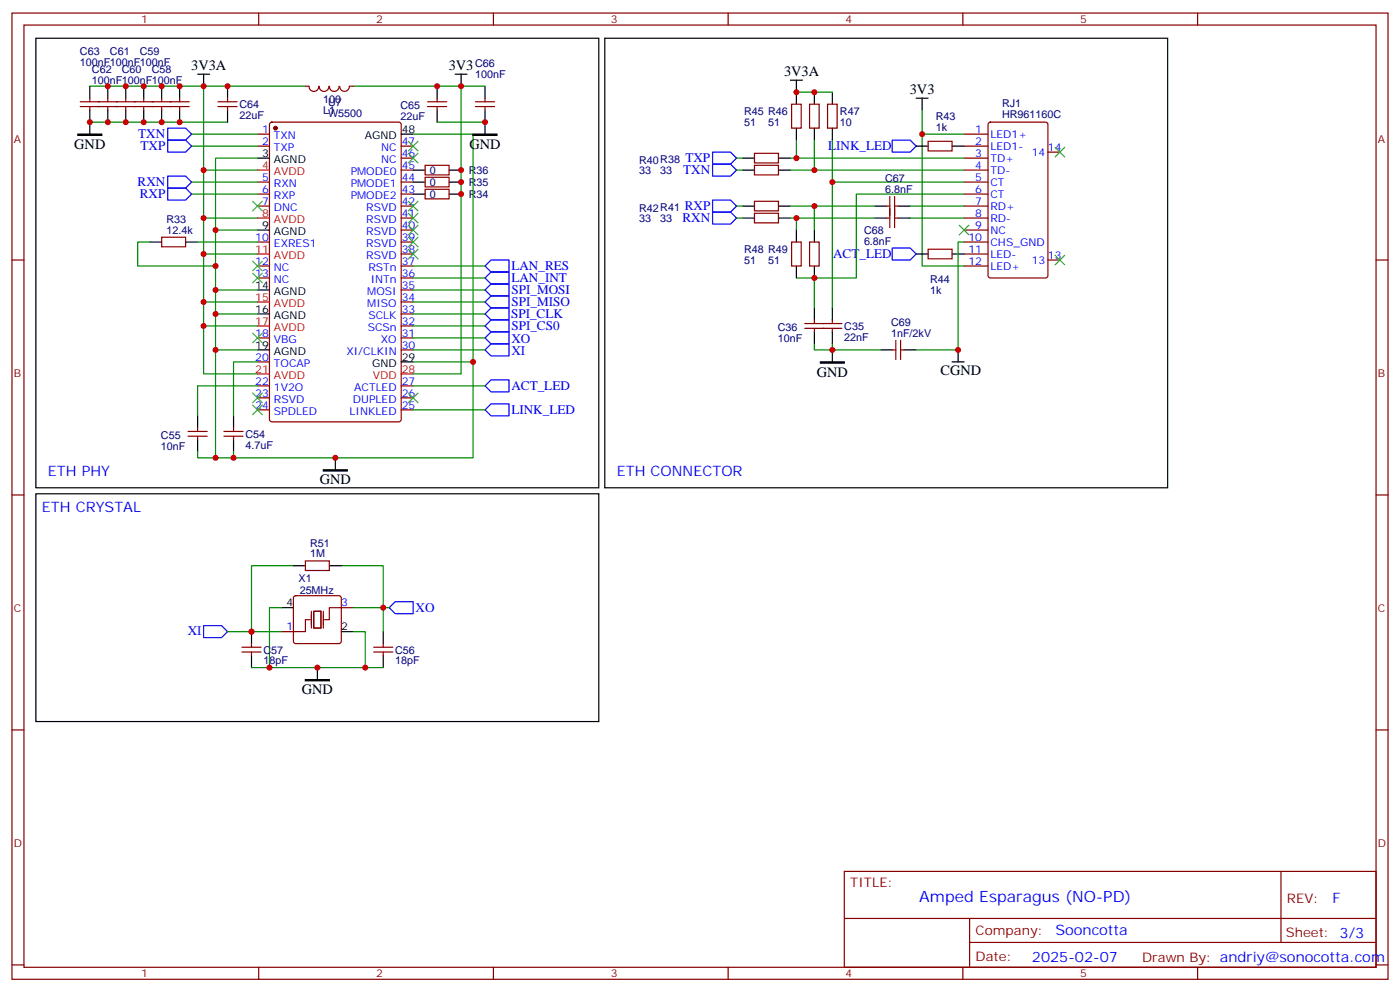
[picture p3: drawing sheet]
<svg xmlns="http://www.w3.org/2000/svg" width="412mm" height="292mm" viewBox="0 0 412 292" stroke-linecap="round" stroke-linejoin="round" font-family="sans-serif">
<g fill="none" stroke="#870000" stroke-width=".35">
<path d="M3.5 3.8h405.4v284.4h-405.4zM7.1 7.4h398.2v277.3h-398.2zM76.2 3.8v3.6M145.3 3.8v3.6M214.5 3.8v3.6M283.6 3.8v3.6M352.8 3.8v3.6M23.6 31.4h32.1M23.6 30h32.1M26.5 28.9v1.1M26.5 31.4v1M31.7 28.9v1.1"/>
<path d="M31.7 31.4v1M37 28.9v1.1M37 31.4v1M42.3 28.9v1.1M42.3 31.4v1M47.6 28.9v1.1M47.6 31.4v1M52.9 28.9v1.1M52.9 31.4v1M64.2 31.4h5.6M64.2 30h5.6M67 28.9v1.1"/>
<path d="M67 31.4v1M75.8 39.5h3.6M79.6 36.2l.5-.3h37.4l.6 .5 .1 87-.5 .7h-37.6l-.7-.4v-87zM90 25.4h1M93.9 25.4a1.41 1.41 0 0 1-1.4 1.5 1.41 1.41 0 0 1-1.4-1.5M94.1 25.4a1.41 1.41 0 0 0 1.4 1.5 1.41 1.41 0 0 0 1.4-1.5M97 25.4a1.41 1.41 0 0 0 1.4 1.5 1.41 1.41 0 0 0 1.4-1.5M102.9 25.4a1.41 1.41 0 0 1-1.4 1.5 1.41 1.41 0 0 1-1.4-1.5M103 25.4h1.1M125.9 31.4h5.7M125.9 30h5.7M128.8 28.9v1.1"/>
<path d="M128.8 31.4v1M140.1 31.4h5.6M140.1 30h5.6M142.9 28.9v1.1M142.9 31.4v1M233.2 30.7h2.8v7h-2.8zM238.5 30.7h2.8v7h-2.8zM243.8 30.7h2.8v7h-2.8zM284 39.5h7M291.3 36.2l.4-.3h16.3l.6 .5 .1 44.7-.5 .7h-16.5l-.6-.5-.1-44.6zM75.8 43h3.6M75.8 53.6h3.6"/>
<path d="M75.8 57.1h3.6M118.2 43h3.5M118.2 53.6h3.5M118.2 57.1h3.5M118.2 50.1h3.5M118.2 46.5h3.5M125.2 55.7h7.1v2.8h-7.1zM125.2 52.2h7.1v2.8h-7.1zM125.2 48.6h7.1v2.9h-7.1zM222.2 45.1h7.1v2.8h-7.1zM222.2 48.6h7.1v2.9h-7.1zM222.2 59.2h7.1v2.9h-7.1z"/>
<path d="M262.1 57.8v9.2M263.5 57.8v9.2M273.4 41.6h7.1v2.8h-7.1zM284 43h7M284 53.6h7M284 57.1h7M284 50.1h7M284 46.5h7M308.7 44.8h3.5M3.5 76.5h3.6M47.6 69.8h7.1v2.8h-7.1zM75.8 60.6h3.6"/>
<path d="M75.8 71.2h3.6M75.8 78.3h3.6M118.2 60.6h3.5M118.2 71.2h3.5M118.2 78.3h3.5M118.2 74.8h3.5M118.2 67.7h3.5M118.2 64.2h3.5M222.2 62.8h7.1v2.8h-7.1zM233.2 71.2h2.8v7.1h-2.8zM238.5 71.2h2.8v7.1h-2.8zM261.1 60.6h1"/>
<path d="M261.1 64.2h1M263.5 60.6h1.1M263.5 64.2h1.1M273.4 73.3h7.1v2.9h-7.1zM284 60.6h7M284 71.2h7M284 78.3h7M284 74.8h7M284 67.7h7M284 64.2h7M308.7 76.5h3.5M405.3 76.5h3.6"/>
<path d="M75.8 81.8h3.6M75.8 99.4h3.6M118.2 81.8h3.5M118.2 99.4h3.5M118.2 95.9h3.5M118.2 92.4h3.5M118.2 88.9h3.5M118.2 85.3h3.5M237.1 96.6h10.9M237.1 95.2h10.9M239.9 94.2v1M239.9 96.6v1.1"/>
<path d="M245.2 94.2v1M245.2 96.6v1.1M75.8 106.5h3.6M75.8 113.6h3.6M75.8 117.1h3.6M118.2 113.6h3.5M118.2 117.1h3.5M118.2 103h3.5M262.8 103h1.1M263.9 100.2v5.6M265.3 103h1M265.3 100.2v5.6"/>
<path d="M55.4 128.4h5.6M55.4 127h5.6M58.2 125.9v1.1M58.2 128.4v1M66 128.4h5.6M66 127h5.6M68.8 125.9v1.1M68.8 128.4v1M75.8 120.6h3.6M118.2 120.6h3.5M3.5 145.7h3.6M405.3 145.7h3.6"/>
<path d="M86.7 175.5l.4-.2h12.7l.5 .2 .2 .5v12.7l-.2 .5-.5 .2h-12.7l-.5-.2-.2-.5v-12.7zM90 165.1h7v2.8h-7zM100.5 178.8h3.6M71.3 191.9h5.6M71.3 190.5h5.6M74.1 189.4v1.1M74.1 191.9v1M82.9 185.9h3.5M110.1 191.9h5.6M110.1 190.5h5.6M112.9 189.4v1.1M112.9 191.9v1"/>
<path d="M3.5 214.8h3.6M405.3 214.8h3.6M248.7 256.4h156.6v28.3h-156.6zM377.3 256.5v20.8M248.7 270.3h156.5M285.6 277.3h119.6M285.6 270.3v14.1M3.5 284h3.6M76.2 284.7v3.5M145.3 284.7v3.5M214.5 284.7v3.5M283.6 284.7v3.5"/>
<path d="M352.8 284.7v3.5M405.3 284h3.6"/>
</g>
<circle cx="81.1" cy="37.7" r=".53" fill="#870000" stroke="#870000" stroke-width=".35"/>
<g fill="none" stroke="#000" stroke-width=".35">
<path d="M10.6 11.3h165.8v132.2h-165.8zM178.2 11.3h165.8v132.2h-165.8zM26.5 25.4v3.5M26.5 32.4v7.1M31.7 25.4v3.5M31.7 32.4v3.5M37 25.4v3.5M37 32.4v3.5M42.3 25.4v3.5M42.3 32.4v3.5M47.6 25.4v3.5M47.6 32.4v3.5"/>
<path d="M52.9 25.4v3.5M52.9 32.4v3.5M58.2 21.8h3.5M60 21.8v3.6M67 25.4v3.5M67 32.4v3.5M118.2 39.5h3.5M128.8 25.4v3.5M128.8 32.4v3.5M134.1 21.8h3.5M135.8 21.8v3.6M142.9 25.4v3.5"/>
<path d="M142.9 32.4v7.1M232.8 23.6h3.6M234.6 23.6v7.1M234.6 37.7v3.5M239.9 27.1v3.6M239.9 37.7v3.5M245.2 27.1v3.6M245.2 37.7v3.5M269.9 28.9h3.5M271.6 28.9v3.5M75.8 46.5h3.6M121.7 57.1h3.5"/>
<path d="M121.7 53.6h3.5M121.7 50.1h3.5M132.3 57.1h3.5M132.3 53.6h3.5M132.3 50.1h3.5M218.7 46.5h3.5M218.7 50.1h3.5M229.3 46.5h3.5M229.3 50.1h3.5M269.9 43h3.5M280.5 43h3.5M44.1 71.2h3.5"/>
<path d="M54.7 71.2h3.5M75.8 67.7h3.6M218.7 60.6h3.5M218.7 64.2h3.5M229.3 60.6h3.5M229.3 64.2h3.5M234.6 67.7v3.5M234.6 78.3v3.5M239.9 67.7v3.5M239.9 78.3v3.5M257.5 60.6h3.6M257.5 64.2h3.6"/>
<path d="M264.6 60.6h3.5M264.6 64.2h3.5M269.9 74.8h3.5M280.5 74.8h3.5M75.8 85.3h3.6M75.8 92.4h3.6M239.9 90.6v3.6M239.9 97.7v3.5M245.2 90.6v3.6M245.2 97.7v3.5M75.8 103h3.6M118.2 106.5h3.5"/>
<path d="M245.2 103v3.5M259.3 103h3.5M266.3 103h3.6M280.5 106.5h3.5M282.2 103v3.5M58.2 122.4v3.5M58.2 129.4v3.6M68.8 122.4v3.5M68.8 129.4v3.6M98.8 134.7v3.6M10.6 145.3h165.8v67h-165.8zM82.9 178.8h3.5"/>
<path d="M86.4 166.5h3.6M97 166.5h3.5M74.1 185.9v3.5M74.1 192.9v3.6M93.5 196.5v3.5M100.5 185.9h3.6M112.9 185.9v3.5M112.9 192.9v3.6"/>
</g>
<path d="M75.8 50.1h3.6M75.8 64.2h3.6M75.8 74.8h3.6M75.8 88.9h3.6M75.8 95.9h3.6M75.8 110h3.6M118.2 110h3.5" fill="none" stroke="#f00" stroke-width=".35"/>
<g fill="none" stroke="#00f" stroke-width=".35">
<path d="M49.4 37.7h5.3l1.7 1.8-1.7 1.7h-5.3zM49.4 41.2h5.3l1.7 1.8-1.7 1.8h-5.3zM49.4 51.8h5.3l1.7 1.8-1.7 1.8h-5.3zM49.4 55.4h5.3l1.7 1.7-1.7 1.8h-5.3zM209.9 44.8h5.3l1.8 1.7-1.8 1.8h-5.3zM209.9 48.3h5.3l1.8 1.8-1.8 1.7h-5.3zM209.9 58.9h5.3l1.8 1.7-1.8 1.8h-5.3zM262.8 41.2h5.3l1.8 1.8-1.8 1.8h-5.3zM142.9 78.3l1.7-1.8h5.3v3.5h-5.3zM209.9 62.4h5.3l1.8 1.8-1.8 1.7h-5.3zM262.8 73h5.3l1.8 1.8-1.8 1.7h-5.3zM142.9 92.4l1.7-1.8h5.3v3.6h-5.3z"/>
<path d="M142.9 95.9l1.7-1.7h5.3v3.5h-5.3zM142.9 81.8l1.7-1.8h5.3v3.6h-5.3zM142.9 88.9l1.7-1.8h5.3v3.5h-5.3zM142.9 99.4l1.7-1.7h5.3v3.5h-5.3zM144.6 83.6h5.3v3.5h-5.3l-1.7-1.8zM142.9 113.6l1.7-1.8h5.3v3.5h-5.3zM144.6 101.2h5.3v3.5h-5.3l-1.7-1.7zM142.9 120.6l1.7-1.7h5.3v3.5h-5.3zM116.4 177.1h5.3v3.5h-5.3l-1.7-1.8zM60 184.1h5.3l1.7 1.8-1.7 1.7h-5.3z"/>
</g>
<g fill="none" stroke="#008700" stroke-width=".35">
<path d="M26.5 35.9h40.5M26.5 25.4h33.5M56.4 39.5h19.4M90 25.4h-30v24.7h15.8M104.1 25.4h31.7v84.6h-14.1M121.7 39.5h17.6v67M128.8 35.9h14.1M135.8 25.4h7.1M234.6 27.1h10.6M271.6 32.4v7.1h12.4M271.6 39.5v38.8h12.4M56.4 43h19.4"/>
<path d="M56.4 53.6h19.4M56.4 57.1h19.4M60 50.1v14.1h15.8M75.8 46.5h-12.3v88.2h75.8v-28.2h-17.6M217 46.5h1.7M217 50.1h1.7M232.8 46.5h51.2M232.8 50.1h51.2M234.6 41.2v5.3M239.9 41.2v8.9M245.2 41.2v12.4h38.8M245.2 53.6v37"/>
<path d="M284 57.1h-31.8v24.7h-17.6M44.1 71.2h-3.5v7.1h22.9M58.2 71.2h17.6M60 64.2v10.6h15.8M60 74.8v14.1h15.8M63.5 67.7h12.3M121.7 78.3h21.2M217 60.6h1.7M217 64.2h1.7M232.8 60.6h24.7M232.8 64.2h24.7M234.6 64.2v3.5"/>
<path d="M239.9 60.6v7.1M268.1 60.6h15.9M268.1 64.2h15.9M284 71.2h-1.8v31.8h-12.3M60 88.9v7h15.8M60 95.9v14.1h15.8M63.5 85.3h12.3M63.5 92.4h12.3M121.7 85.3h21.2M121.7 92.4h21.2M121.7 95.9h21.2M121.7 88.9h21.2"/>
<path d="M121.7 81.8h21.2M121.7 99.4h21.2M239.9 81.8v8.8M63.5 103h12.3M75.8 106.5h-7v15.9M75.8 113.6h-17.6v8.8M121.7 103h21.2M121.7 113.6h21.2M239.9 101.2v1.8h5.3v-1.8M245.2 103h14.1M58.2 133v1.7h5.3M68.8 133v1.7"/>
<path d="M121.7 120.6h21.2M82.9 178.8h-3.5v17.7h28.2v-10.6h-3.5M86.4 166.5h-12.3v19.4M100.5 166.5h12.4v19.4M104.1 178.8h10.6M67 185.9h15.9M74.1 196.5h5.3M107.6 196.5h5.3"/>
</g>
<path d="M22.9 39.5h7.1v.3h-7.1zM139.3 39.5h7.1v.3h-7.1zM241.7 106.5h7v.4h-7zM95.2 138.3h7.1v.3h-7.1zM90 200h7v.3h-7z" fill="#000" stroke="#000" stroke-width=".35"/>
<g fill="none" stroke="#3c3" stroke-width=".35">
<path d="M74.4 59.2l2.9 2.9M77.3 59.2l-2.9 2.9M120.3 59.2l2.8 2.9M120.3 45.1l2.8 2.8M120.3 41.6l2.8 2.8M123.1 59.2l-2.8 2.9M123.1 45.1l-2.8 2.8M123.1 41.6l-2.8 2.8M310.8 43.4l2.8 2.8M313.6 43.4l-2.8 2.8M74.4 76.9l2.9 2.8M77.3 76.9l-2.9 2.8"/>
<path d="M120.3 73.3l2.8 2.9M120.3 69.8l2.8 2.8M120.3 66.3l2.8 2.8M120.3 62.8l2.8 2.8M123.1 73.3l-2.8 2.9M123.1 69.8l-2.8 2.8M123.1 66.3l-2.8 2.8M123.1 62.8l-2.8 2.8M282.6 66.3l2.8 2.8M285.4 66.3l-2.8 2.8M310.8 75.1l2.8 2.8M313.6 75.1l-2.8 2.8"/>
<path d="M74.4 80.4l2.9 2.8M74.4 98l2.9 2.9M77.3 80.4l-2.9 2.8M77.3 98l-2.9 2.9M74.4 115.7l2.9 2.8M74.4 119.2l2.9 2.8M77.3 115.7l-2.9 2.8M77.3 119.2l-2.9 2.8M120.3 115.7l2.8 2.8M123.1 115.7l-2.8 2.8"/>
</g>
<path d="M91.7 179.9v4.9M92.4 179.9h2.1v4.9h-2.1zM95.2 179.9v4.9M100.5 178.8h-3.5v3.6h-1.4M91.4 182.4h-1.4v3.5h-3.6" fill="none" stroke="#870012" stroke-width=".35"/>
<g fill="#c00">
<circle cx="60" cy="50.1" r=".88"/>
<circle cx="63.5" cy="67.7" r=".88"/>
<circle cx="63.5" cy="78.3" r=".88"/>
<circle cx="60" cy="64.2" r=".88"/>
<circle cx="60" cy="74.8" r=".88"/>
<circle cx="60" cy="88.9" r=".88"/>
<circle cx="60" cy="95.9" r=".88"/>
<circle cx="63.5" cy="85.3" r=".88"/>
<circle cx="63.5" cy="92.4" r=".88"/>
<circle cx="63.5" cy="103" r=".88"/>
<circle cx="98.8" cy="134.7" r=".88"/>
<circle cx="135.8" cy="57.1" r=".88"/>
<circle cx="135.8" cy="53.6" r=".88"/>
<circle cx="135.8" cy="50.1" r=".88"/>
<circle cx="139.3" cy="106.5" r=".88"/>
<circle cx="93.5" cy="196.5" r=".88"/>
<circle cx="74.1" cy="185.9" r=".88"/>
<circle cx="79.4" cy="196.5" r=".88"/>
<circle cx="107.6" cy="196.5" r=".88"/>
<circle cx="60" cy="25.4" r=".88"/>
<circle cx="135.8" cy="25.4" r=".88"/>
<circle cx="52.9" cy="25.4" r=".88"/>
<circle cx="47.6" cy="25.4" r=".88"/>
<circle cx="42.3" cy="25.4" r=".88"/>
<circle cx="37" cy="25.4" r=".88"/>
<circle cx="31.8" cy="25.4" r=".88"/>
<circle cx="26.5" cy="35.9" r=".88"/>
<circle cx="47.6" cy="35.9" r=".88"/>
<circle cx="42.3" cy="35.9" r=".88"/>
<circle cx="37" cy="35.9" r=".88"/>
<circle cx="31.8" cy="35.9" r=".88"/>
<circle cx="67" cy="25.4" r=".88"/>
<circle cx="52.9" cy="35.9" r=".88"/>
<circle cx="128.8" cy="25.4" r=".88"/>
<circle cx="142.9" cy="35.9" r=".88"/>
<circle cx="271.6" cy="39.5" r=".88"/>
<circle cx="234.6" cy="46.5" r=".88"/>
<circle cx="239.9" cy="50.1" r=".88"/>
<circle cx="234.6" cy="27.1" r=".88"/>
<circle cx="239.9" cy="27.1" r=".88"/>
<circle cx="245.2" cy="53.6" r=".88"/>
<circle cx="234.6" cy="64.2" r=".88"/>
<circle cx="239.9" cy="60.6" r=".88"/>
<circle cx="239.9" cy="81.8" r=".88"/>
<circle cx="245.2" cy="103" r=".88"/>
<circle cx="282.2" cy="103" r=".88"/>
<circle cx="68.8" cy="134.7" r=".88"/>
<circle cx="63.5" cy="134.7" r=".88"/>
<circle cx="112.9" cy="178.8" r=".88"/>
</g>
<text font-size="4.6" fill="#00f" x="270.8" y="265.5">Amped Esparagus (NO-PD)</text>
<g font-size="4.2">
<text x="56.3" y="20.7">3V3A</text>
<text x="132.2" y="20.7">3V3</text>
<text x="231" y="22.4">3V3A</text>
<text x="268" y="27.7">3V3</text>
<text x="21.9" y="43.8">GND</text>
<text x="138.3" y="43.8">GND</text>
<text x="240.6" y="110.8">GND</text>
<text x="277" y="110.5">CGND</text>
<text x="94.2" y="142.6">GND</text>
<text x="88.9" y="204.3">GND</text>
</g>
<g font-size="4.2" fill="#00f">
<text x="14.1" y="140">ETH PHY</text>
<text x="181.7" y="140">ETH CONNECTOR</text>
<text x="12.3" y="150.6">ETH CRYSTAL</text>
<text x="392.5" y="265.7">F</text>
<text x="310.9" y="275.3">Sooncotta</text>
<text x="304" y="283.1">2025-02-07</text>
</g>
<g font-size="3.9" fill="#00f">
<text x="40.7" y="40.7">TXN</text>
<text x="41.4" y="44.3">TXP</text>
<text x="201.9" y="47.8">TXP</text>
<text x="243.9" y="44.2">LINK_LED</text>
<text x="201.2" y="51.3">TXN</text>
<text x="40.5" y="54.8">RXN</text>
<text x="41.2" y="58.4">RXP</text>
<text x="201" y="65.4">RXN</text>
<text x="201.7" y="61.9">RXP</text>
<text x="245.4" y="75.9">ACT_LED</text>
<text x="150.6" y="83">LAN_INT</text>
<text x="150.6" y="79.4">LAN_RES</text>
<text x="150.6" y="86.5">SPI_MOSI</text>
<text x="150.5" y="93.6">SPI_CLK</text>
<text x="150.6" y="90.1">SPI_MISO</text>
<text x="150.6" y="97.1">SPI_CS0</text>
<text x="150.6" y="100.8">XO</text>
<text x="150.6" y="104.3">XI</text>
<text x="150.6" y="114.9">ACT_LED</text>
<text x="150.6" y="121.9">LINK_LED</text>
<text x="122.4" y="180.2">XO</text>
<text x="55.3" y="187">XI</text>
</g>
<g font-size="3.9" fill="#800">
<text x="250.5" y="261">TITLE:</text>
<text x="379.1" y="265.7">REV:</text>
<text x="287.4" y="275.2">Company:</text>
<text x="378.7" y="275.8">Sheet: 3/3</text>
<text x="287.4" y="282.9">Date:</text>
<text x="336.4" y="283">Draw</text>
<text x="346.6" y="283">n By: andriy@sonocotta.com</text>
</g>
<g font-size="3.2" fill="#800">
<text x="41.6" y="6.8">1</text>
<text x="110.8" y="6.8">2</text>
<text x="179.9" y="6.8">3</text>
<text x="249.1" y="6.8">4</text>
<text x="318.2" y="6.8">5</text>
<text x="4.1" y="41.9">A</text>
<text x="405.9" y="41.9">A</text>
<text x="4.1" y="111.1">B</text>
<text x="405.9" y="111.1">B</text>
<text x="4.1" y="180.2">C</text>
<text x="405.9" y="180.2">C</text>
<text x="4.1" y="249.4">D</text>
<text x="405.9" y="249.4">D</text>
<text x="41.6" y="287.7">1</text>
<text x="110.8" y="287.7">2</text>
<text x="179.9" y="287.7">3</text>
<text x="249.1" y="287.7">4</text>
<text x="318.2" y="287.7">5</text>
</g>
<g font-size="3.2" fill="#000080">
<text x="23.6" y="16.2">C63</text>
<text x="32.4" y="16.2">C61</text>
<text x="41.2" y="16.2">C59</text>
<text x="23.6" y="19.5">100nF100nF100nF</text>
<text x="27.1" y="21.5">C62</text>
<text x="35.9" y="21.5">C60</text>
<text x="44.7" y="21.5">C58</text>
<text x="140" y="23">100nF</text>
<text x="140" y="19.7">C66</text>
<text x="27.1" y="24.7">100nF100nF100nF</text>
<text x="70.6" y="35">22uF</text>
<text x="70.6" y="31.8">C64</text>
<text x="95.2" y="30.4">100</text>
<text x="95.2" y="33.6">L1</text>
<text x="96.6" y="34.6">W5500</text>
<text x="96.6" y="31.3">U7</text>
<text x="118" y="35.3">22uF</text>
<text x="118" y="32.1">C65</text>
<text x="219.2" y="33.9">R45 R46</text>
<text x="247.4" y="33.9">R47</text>
<text x="275.7" y="35.3">R43</text>
<text x="295.2" y="34.8">HR961160C</text>
<text x="295.2" y="31.6">RJ1</text>
<text x="219.2" y="37.1">51</text>
<text x="226.2" y="37.1">51</text>
<text x="247.4" y="37.1">10</text>
<text x="275.7" y="38.5">1k</text>
<text x="126.7" y="51.1">0</text>
<text x="138.1" y="51.2">R36</text>
<text x="188.2" y="51.3">33</text>
<text x="188.2" y="48.2">R40R38</text>
<text x="194.5" y="51.2">33</text>
<text x="260.7" y="53.6">C67</text>
<text x="126.6" y="58.2">0</text>
<text x="126.7" y="54.6">0</text>
<text x="138.1" y="58.2">R34</text>
<text x="138.1" y="54.7">R35</text>
<text x="260.7" y="56.8">6.8nF</text>
<text x="49.1" y="65.5">R33</text>
<text x="188.2" y="65.4">33</text>
<text x="188.2" y="62.3">R42R41</text>
<text x="194.5" y="65.3">33</text>
<text x="49.1" y="68.8">12.4k</text>
<text x="254.5" y="72">6.8nF</text>
<text x="254.5" y="68.9">C68</text>
<text x="219.2" y="77.7">51</text>
<text x="219.2" y="74.5">R48 R49</text>
<text x="226.2" y="77.7">51</text>
<text x="274" y="83.4">R44</text>
<text x="274" y="86.5">1k</text>
<text x="262.5" y="95.9">C69</text>
<text x="229.1" y="100.6">10nF</text>
<text x="229.1" y="97.5">C36</text>
<text x="248.7" y="100.2">22nF</text>
<text x="248.7" y="97.1">C35</text>
<text x="262.5" y="99.1">1nF/2kV</text>
<text x="47.4" y="129.1">C55</text>
<text x="72.3" y="132">4.7uF</text>
<text x="72.3" y="128.8">C54</text>
<text x="47.4" y="132.3">10nF</text>
<text x="91.3" y="160.9">R51</text>
<text x="91.3" y="164">1M</text>
<text x="87.9" y="171.2">X1</text>
<text x="88.3" y="174.7">25MHz</text>
<text x="77.6" y="195.5">18pF</text>
<text x="77.6" y="192.3">C57</text>
<text x="116.4" y="195.5">18pF</text>
<text x="116.4" y="192.3">C56</text>
</g>
<g font-size="3.2" fill="#00f">
<text x="77.2" y="39.1">1</text>
<text x="80.7" y="40.9">TXN</text>
<text x="287.3" y="39.1">1</text>
<text x="291.7" y="40.5">LED1+</text>
<text x="77.2" y="42.7">2</text>
<text x="80.7" y="44.4">TXP</text>
<text x="112.3" y="47.9">NC</text>
<text x="112.3" y="44.4">NC</text>
<text x="118.4" y="46.2">46</text>
<text x="118.4" y="42.7">47</text>
<text x="287.3" y="42.7">2</text>
<text x="287.3" y="46.2">3</text>
<text x="291.7" y="44.1">LED1-</text>
<text x="291.7" y="47.6">TD+</text>
<text x="303.9" y="45.8">14</text>
<text x="308.7" y="44.4">14</text>
<text x="77.2" y="53.2">5</text>
<text x="103.3" y="51.5">PMODE0</text>
<text x="118.4" y="53.2">44</text>
<text x="118.4" y="49.7">45</text>
<text x="287.3" y="49.7">4</text>
<text x="287.3" y="53.2">5</text>
<text x="291.7" y="51.1">TD-</text>
<text x="77.2" y="56.8">6</text>
<text x="80.7" y="55">RXN</text>
<text x="80.7" y="58.5">RXP</text>
<text x="103.3" y="58.5">PMODE2</text>
<text x="103.3" y="55">PMODE1</text>
<text x="118.4" y="56.8">43</text>
<text x="287.3" y="56.8">6</text>
<text x="291.7" y="54.6">CT</text>
<text x="291.7" y="58.2">CT</text>
<text x="77.2" y="60.3">7</text>
<text x="80.7" y="62.1">DNC</text>
<text x="107.9" y="65.6">RSVD</text>
<text x="107.9" y="62.1">RSVD</text>
<text x="118.4" y="63.8">41</text>
<text x="118.4" y="60.3">42</text>
<text x="287.3" y="60.3">7</text>
<text x="287.3" y="63.8">8</text>
<text x="291.7" y="61.7">RD+</text>
<text x="291.7" y="65.2">RD-</text>
<text x="75.2" y="70.9">10</text>
<text x="107.9" y="69.1">RSVD</text>
<text x="118.4" y="70.9">39</text>
<text x="118.4" y="67.3">40</text>
<text x="285.2" y="70.9">10</text>
<text x="287.3" y="67.3">9</text>
<text x="291.7" y="68.8">NC</text>
<text x="75.2" y="77.9">12</text>
<text x="80.7" y="72.6">EXRES1</text>
<text x="107.9" y="76.2">RSVD</text>
<text x="107.9" y="72.6">RSVD</text>
<text x="118.4" y="77.9">37</text>
<text x="118.4" y="74.4">38</text>
<text x="285.2" y="74.4">11</text>
<text x="285.2" y="77.9">12</text>
<text x="291.7" y="72.3">CHS_GND</text>
<text x="291.7" y="75.8">LED-</text>
<text x="303.9" y="77.6">13</text>
<text x="308.7" y="76.2">13</text>
<text x="75.2" y="81.5">13</text>
<text x="80.7" y="79.7">NC</text>
<text x="80.7" y="83.2">NC</text>
<text x="108.5" y="79.7">RSTn</text>
<text x="109.2" y="83.2">INTn</text>
<text x="118.4" y="81.5">36</text>
<text x="291.7" y="79.3">LED+</text>
<text x="108.2" y="86.7">MOSI</text>
<text x="118.4" y="88.5">34</text>
<text x="118.4" y="85">35</text>
<text x="108.2" y="90.3">MISO</text>
<text x="108.5" y="93.8">SCLK</text>
<text x="118.4" y="95.6">32</text>
<text x="118.4" y="92">33</text>
<text x="75.2" y="99.1">18</text>
<text x="80.7" y="100.9">VBG</text>
<text x="108.3" y="97.3">SCSn</text>
<text x="112.2" y="100.9">XO</text>
<text x="118.4" y="99.1">31</text>
<text x="75.2" y="106.2">20</text>
<text x="80.7" y="107.9">TOCAP</text>
<text x="102" y="104.4">XI/CLKIN</text>
<text x="118.4" y="102.6">30</text>
<text x="75.2" y="113.2">22</text>
<text x="118.4" y="113.2">27</text>
<text x="75.2" y="116.7">23</text>
<text x="80.7" y="115">1V2O</text>
<text x="80.7" y="118.5">RSVD</text>
<text x="104" y="118.5">DUPLED</text>
<text x="104.3" y="115">ACTLED</text>
<text x="118.4" y="116.7">26</text>
<text x="75.2" y="120.3">24</text>
<text x="80.7" y="122">SPDLED</text>
<text x="103" y="122">LINKLED</text>
<text x="118.4" y="120.3">25</text>
<text x="100.5" y="178.5">3</text>
<text x="84.4" y="185.5">1</text>
</g>
<g font-size="3.2">
<text x="107.4" y="40.9">AGND</text>
<text x="118.4" y="39.1">48</text>
<text x="77.2" y="46.2">3</text>
<text x="80.7" y="47.9">AGND</text>
<text x="77.2" y="67.3">9</text>
<text x="80.7" y="69.1">AGND</text>
<text x="75.2" y="85">14</text>
<text x="80.7" y="86.7">AGND</text>
<text x="75.2" y="92">16</text>
<text x="80.7" y="93.8">AGND</text>
<text x="75.2" y="102.6">19</text>
<text x="80.7" y="104.4">AGND</text>
<text x="109.6" y="107.9">GND</text>
<text x="118.4" y="106.2">29</text>
<text x="84.4" y="178.5">4</text>
<text x="100.5" y="185.5">2</text>
</g>
<g font-size="3.2" fill="#f00">
<text x="77.2" y="49.7">4</text>
<text x="80.7" y="51.5">AVDD</text>
<text x="77.2" y="63.8">8</text>
<text x="80.7" y="65.6">AVDD</text>
<text x="75.2" y="74.4">11</text>
<text x="80.7" y="76.2">AVDD</text>
<text x="75.2" y="88.5">15</text>
<text x="75.2" y="95.6">17</text>
<text x="80.7" y="90.3">AVDD</text>
<text x="80.7" y="97.3">AVDD</text>
<text x="75.2" y="109.7">21</text>
<text x="80.7" y="111.4">AVDD</text>
<text x="109.8" y="111.4">VDD</text>
<text x="118.4" y="109.7">28</text>
</g>
</svg>
